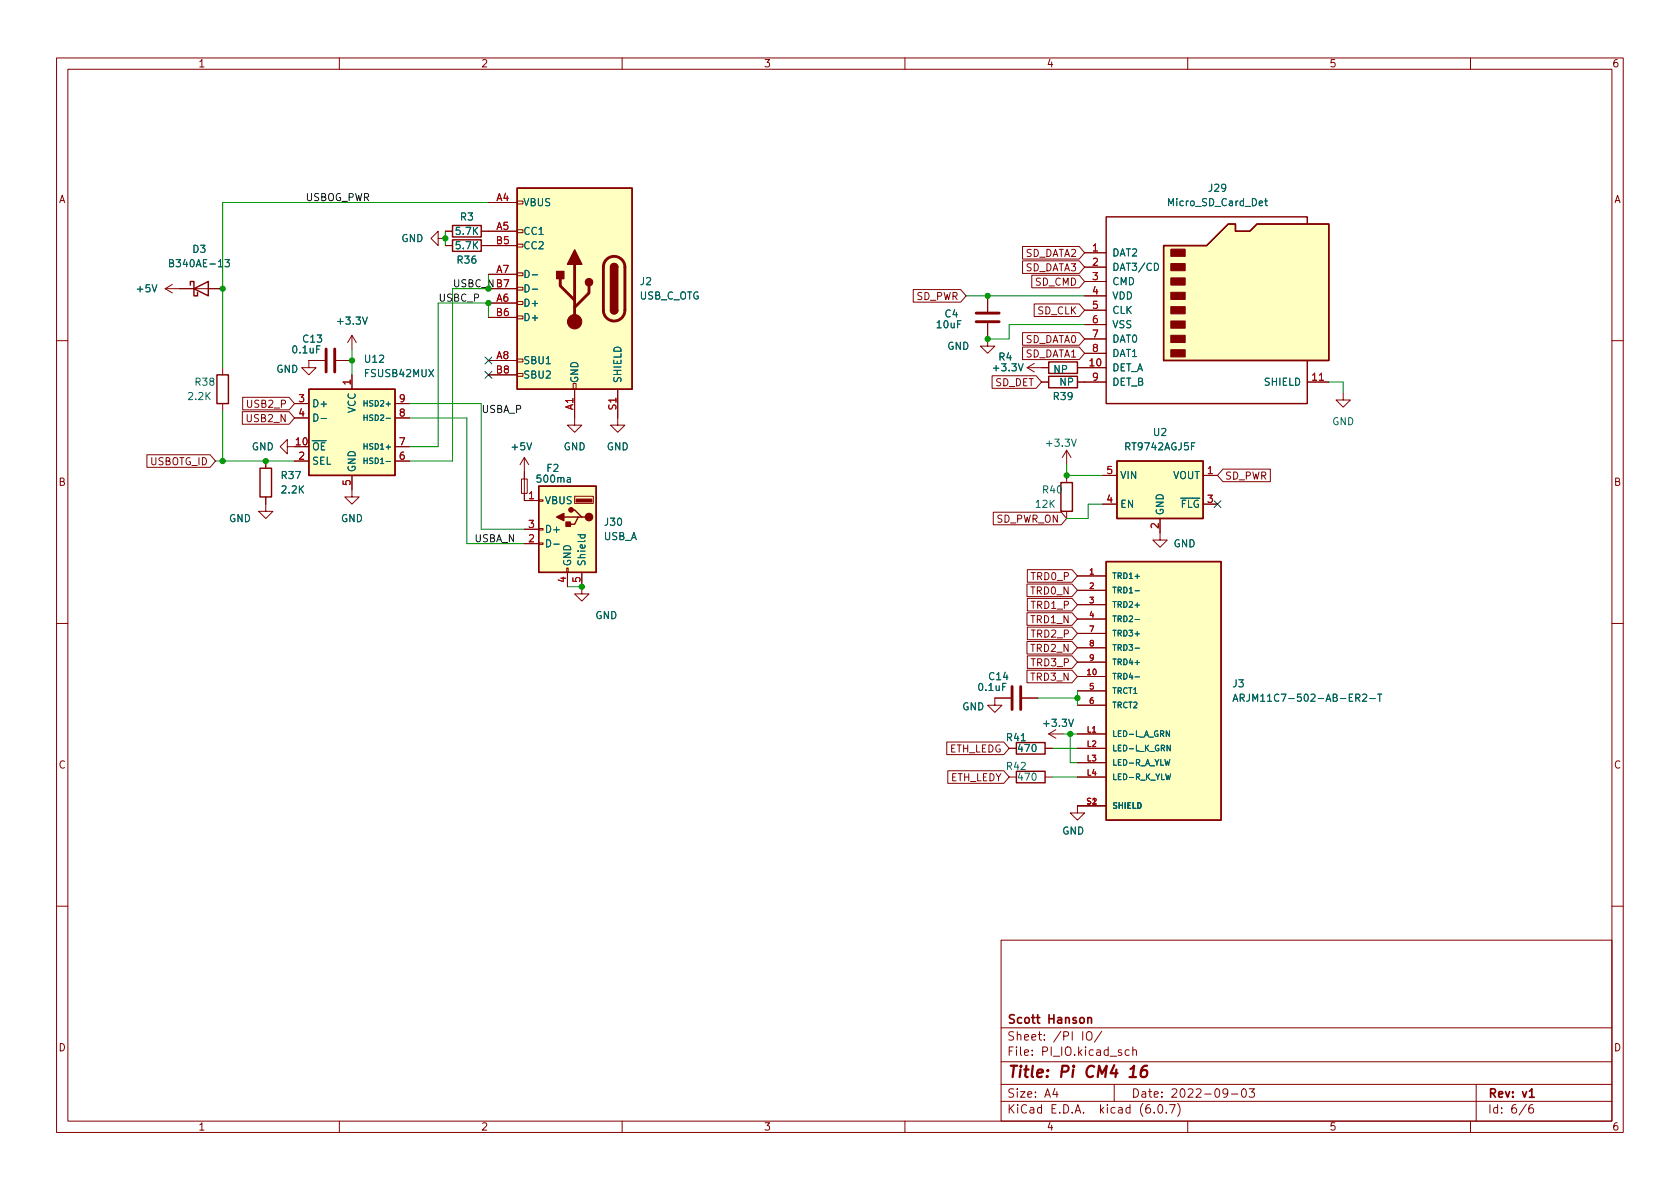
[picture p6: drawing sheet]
<svg xmlns="http://www.w3.org/2000/svg" width="297mm" height="210mm" viewBox="0 0 297 210" stroke-linecap="round" stroke-linejoin="round" font-family="sans-serif">
<g fill="none" stroke="#840000" stroke-width=".18">
<path d="M10 10.2h277v190.1h-277zM12 12.2h273v186.1h-273zM60 10.2v2M110 10.2v2M160 10.2v2M210 10.2v2M260 10.2v2M86.4 35.8h5M91.4 35.6h1.1v.5h-1.1zM29.2 51h10.2M29.2 51l1.3 .8M30.5 50.3l-1.3 .7"/>
<path d="M62.2 59.3l-.7 1.3M62.2 59.3v2.5M62.2 59.3l.8 1.3M77.5 42.2v-1.3l-1.3 1.3 1.3 1.2v-1.2h1.2M78.7 40.9h1.3M78.7 43.4h1.3M85.1 40.9h6.3M85.1 43.4h6.3M86.4 53.6h5M86.4 48.5h5M86.4 56.1h5M86.4 51h5"/>
<path d="M91.4 55.9h1.1v.5h-1.1zM91.4 53.3h1.1v.5h-1.1zM91.4 50.8h1.1v.5h-1.1zM91.4 48.3h1.1v.5h-1.1zM91.4 43.2h1.1v.5h-1.1zM91.4 40.6h1.1v.5h-1.1zM161.5 51.2h8.4l.9 1.1-.9 1.1h-8.4zM174.6 57.1v4.1h1.3l-1.3 1.3-1.2-1.3h1.2M174.6 52.3v2.8M180.8 58.8h10l1 1.1-1 1.1h-10zM180.8 46.1h10l1 1.1-1 1.1h-10zM180.8 43.6h10l1 1.1-1 1.1h-10z"/>
<path d="M182.4 48.7h8.4l1 1.1-1 1.1h-8.4zM182.8 53.7h8l1 1.2-1 1.1h-8zM191.8 44.7h3.8M191.8 47.2h3.8M191.8 49.8h3.8M191.8 52.3h3.8M191.8 54.9h3.8M191.8 57.4h3.8M191.8 59.9h3.8M10 60.2h2M39.4 65v1.3M39.4 71.4v1.2"/>
<path d="M42.8 72.8h8.3l1 1.1-1 1.1h-8.3zM42.9 70.3h8.2l1 1.1-1 1.1h-8.2zM50.8 79v-1.3l-1.3 1.3 1.3 1.3v-1.3h1.3M52.1 71.4h2.5M52.1 73.9h2.5M57.4 63.7h-2.8v1.3h1.3l-1.3 1.3-1.3-1.3h1.3M59.4 63.7h2.8M62.2 66.3v2.5M69.8 71.4h2.6M69.8 73.9h2.6M69.8 79h2.6M86.4 63.7h5"/>
<path d="M86.4 66.3h5M91.4 66h1.1v.5h-1.1zM91.4 63.5h1.1v.5h-1.1zM101.3 67.8h.6v1h-.6zM101.6 68.8v6.4h1.3l-1.3 1.2-1.3-1.2h1.3M109.2 68.8v6.4h1.3l-1.3 1.2-1.3-1.2h1.3M175.4 66.4h7.8l.9 1.2-.9 1.1h-7.8zM180.8 61.4h10l1 1.1-1 1.1h-10zM181.6 65l1.3 .8M181.6 65h3.8M182.9 64.3l-1.3 .7M184.1 67.6h1.3"/>
<path d="M188.6 79.6v2.6M188.6 79.6l-.8 1.3M188.6 79.6l.8 1.3M190.5 65h5.1M190.5 67.6h5.1M191.8 62.5h3.8M231.1 67.6h3.8M237.5 69.5v1.2h1.3l-1.3 1.3-1.3-1.3h1.3M285 60.2h2M26 80.4h11.1l1 1.1-1 1.1h-11.1zM47 87.9v2.5h1.3l-1.3 1.3-1.3-1.3h1.3M47 81.5v1.3"/>
<path d="M52.1 81.5h2.5M62.2 84.1v3.8h1.3l-1.3 1.2-1.2-1.2h1.2M69.8 81.5h2.6M92.2 84.7h1v2.5h-1zM92.7 80.9l-.8 1.3M92.7 80.9v7.6h2.5M92.7 80.9l.8 1.3M92.7 96.1h2.5M92.7 93.6h2.5M95.2 96h.8v.3h-.8zM95.2 93.5h.8v.2h-.8zM95.2 88.4h.8v.2h-.8z"/>
<path d="M101.6 87.8h3.3v1.2h-3.3zM175.6 90.6h12l1 1.1-1 1.1h-12zM188.6 84.1v1.2M188.6 90.4v1.3M194.9 84.1h2.6M194.9 89.1h2.6M205.1 91.7v3.8h1.3l-1.3 1.3-1.3-1.3h1.3M212.7 84.1h2.6M212.7 89.1h2.6M216.2 83h8.4v2.2h-8.4l-.9-1.1zM10 110.2h2M100.2 100.5h.3v.7h-.3z"/>
<path d="M100.3 101.2v2.6M102.9 101.2v3.8h1.2l-1.2 1.3-1.3-1.3h1.3M181.6 118.5h7.9l1 1.1-1 1.1h-7.9zM181.6 103.3h7.9l1 1.1-1 1.1h-7.9zM181.6 108.4h7.9l1 1.1-1 1.1h-7.9zM181.6 113.4h7.9l1 1.1-1 1.2h-7.9zM181.6 116h7.9l1 1.1-1 1.1h-7.9zM181.6 110.9h7.9l1 1.1-1 1.1h-7.9zM181.6 105.8h7.9l1 1.1-1 1.1h-7.9zM181.6 100.7h7.9l1 1.1-1 1.2h-7.9zM190.5 101.8h5.1M190.5 119.6h5.1"/>
<path d="M190.5 104.4h5.1M190.5 106.9h5.1M190.5 109.5h5.1M190.5 112h5.1M190.5 114.5h5.1M190.5 117.1h5.1M285 110.2h2M167.4 131.2h10.1l.9 1.1-.9 1.1h-10.1zM167.6 136.3h9.9l.9 1.1-.9 1.1h-9.9zM178.4 132.3h1.3M178.4 137.4h1.3M178.7 123.4h-2.8v1.3h1.3l-1.3 1.3-1.3-1.3h1.3"/>
<path d="M180.7 123.4h2.8M184.8 132.3h1.3M184.8 137.4h1.3M185.4 129.8h2.6M185.4 129.8l1.3 .8M186.7 129l-1.3 .8M190.5 122.2h5.1M190.5 124.7h5.1M190.5 129.8h5.1M190.5 132.3h5.1M190.5 134.9h5.1M190.5 137.4h5.1"/>
<path d="M195.6 142.5h-5.1v1.3h1.3l-1.3 1.2-1.3-1.2h1.3M10 160.2h2M177 166.3h108v32h-108zM285 160.2h2M60 198.3v2M110 198.3v2M160 198.3v2M177 194.8h108M177 191.8h108M177 187.8h108M177 181.8h108M186.5 192.5l-.4 1h1"/>
<path d="M186.9 193v1M191.4 182.4v1.5M192.1 182.6a.5 .5 0 0 1 .6-.2 .5 .5 0 0 1 .4 .5v.5a.5 .5 0 0 1-.5 .6 .5 .5 0 0 1-.5-.6zM194.8 182.4l-1.3 1.9M197 191.8v3M198.3 185.7l-.4-.1-.2 .2 .1 .3 .5 .1v.4h-.6M199.6 185.7l-.4-.1-.3 .3v.4l.2 .3h.5M200.3 185.8l.2-.2 .4 .1v.9M200.3 185.1v1.5M204.1 196.7v.1M204.9 195.4l.2-.1a.81 .81 0 0 1 .6 .7 .81 .81 0 0 1-.3 .8h-.2a.81 .81 0 0 1-.6-.6 .81 .81 0 0 1 .3-.8zM206.2 196.7v.1"/>
<path d="M206.8 195.3h1l-.7 1.5M208.2 195.1a1.72 1.72 0 0 1 0 2.3M210 198.3v2M217.1 193.2l-.3 .3h-.3l-.3-.3 .2-.6 .4-.1 .2 .2a.99 .99 0 0 1-.4 1.3h-.2M217.7 193.5h1.2M219.7 192.6l.2-.1a.81 .81 0 0 1 .5 .7 .81 .81 0 0 1-.3 .8h-.1a.81 .81 0 0 1-.6-.6 .81 .81 0 0 1 .3-.8zM220.9 192.5h.9l-.5 .6 .4 .1v.7l-.2 .1h-.4l-.2-.1M260 198.3v2M261 191.8v6.5M269.9 195.3l-1.3 1.9M271 195.3a.6 .6 0 0 0-.7 .7v.5l.1 .3h.5l.2-.1 .1-.5-.2-.2-.4-.1-.3 .3"/>
</g>
<path d="M192.3 179.9v1M192.3 180.1l.3-.2 .3 .1 .1 .9M270.4 193l.4-.5v1.5M270.4 194h.9" fill="none" stroke="#840000" stroke-width=".3"/>
<path d="M199.7 190.5h1.1M199.9 189l.6-.5-.2 2M202.8 188.5a.91 .91 0 0 0-1 .8l-.1 .8 .1 .3a.66 .66 0 0 0 1-.3l.1-.5-.2-.3a.66 .66 0 0 0-1 .3" fill="none" stroke="#840000" stroke-width=".4"/>
<g fill="#ffffc2" stroke="#ffffc2" stroke-width=".18">
<path d="M197.5 81.5h15.2v10.2h-15.2z"/>
<path d="M91.4 33.3h20.4v35.5h-20.4z"/>
<path d="M54.6 68.8h15.2v15.3h-15.2z"/>
<path d="M95.2 86h10.2v15.2h-10.2z"/>
<path d="M205.7 43.4h7.7l3.8-3.8h1.2v1.3h2.6l1.2-1.3h12.7v24.1h-29.2z"/>
<path d="M195.6 99.3h20.3v45.7h-20.3z"/>
</g>
<g fill="none" stroke="#840000" stroke-width=".25">
<path d="M80 39.9h5.1v2h-5.1zM91.4 33.3h20.4v35.5h-20.4zM231.1 39.6v-1.3h-35.5v33.1h35.5v-7.7M33.7 50.4v-.6h.6v2.5h.6v-.6M34.3 51l2.5-1.2v2.5zM80 42.4h5.1v2h-5.1zM107.9 54.9a.64 .64 0 0 0 .7 .6 .64 .64 0 0 0 .6-.6M107.9 47.2a.64 .64 0 0 1 .7-.6 .64 .64 0 0 1 .6 .6M205.7 43.4h7.7l3.8-3.8h1.2v1.3h2.6l1.2-1.3h12.7v24.1h-29.2zM38.4 66.3h2v5.1h-2zM54.6 68.8h15.2v15.3h-15.2zM185.4 64h5.1v2h-5.1z"/>
<path d="M185.4 66.5h5.1v2.1h-5.1zM46 82.8h2v5.1h-2zM95.2 86h10.2v15.2h-10.2zM99.7 91.4h2.5M101 90.2h.6l1.3 1.2h.6M102.9 91.4h-.7l-.6 1.3h-1.3M187.6 85.3h2v5.1h-2zM195.6 99.3h20.3v45.7h-20.3zM197.5 81.5h15.2v10.2h-15.2zM179.7 136.4h5.1v2h-5.1zM179.7 131.3h5.1v2h-5.1z"/>
</g>
<path d="M99.1 49.3v1.2l2.5 2.6M101.6 46.7v10.2M104.1 50.5v1.3l-2.5 2.6M107.2 45.9a1.91 1.91 0 0 1 2.1-.4 1.91 1.91 0 0 1 1.2 1.7v7.7a1.91 1.91 0 0 1-1.9 1.9 1.91 1.91 0 0 1-1.9-1.9v-7.8l.2-.7zM172.6 55.4h4.1M172.6 56.9h4.1M57.7 61.7v4.1M59.2 61.7v4.1M178.9 121.4v4.1M180.5 121.4v4.1" fill="none" stroke="#840000" stroke-width=".51"/>
<g fill="#840000" stroke="#840000" stroke-width=".25">
<path d="M107.9 54.9h1.3a.64 .64 0 0 1-.6 .6 .64 .64 0 0 1-.7-.6z"/>
<path d="M107.9 47.2h1.3v7.7h-1.3z"/>
<path d="M108.1 46.8a.64 .64 0 0 1 .7-.1 .64 .64 0 0 1 .4 .5h-1.3z"/>
<path d="M101.6 44.2l1.3 2.5h-2.6z"/>
<path d="M98.4 48h1.3v1.3h-1.3z"/>
<path d="M98.4 91.4l1.3-.6v1.3z"/>
<path d="M100.1 92.3h.7v.8h-.7z"/>
<circle cx="104.1" cy="49.9" r=".63"/>
<circle cx="104.1" cy="91.4" r=".63"/>
<circle cx="101" cy="90.2" r=".38"/>
</g>
<g fill="#840000" stroke="#840000" stroke-width=".18">
<path d="M101.9 88.3h2.7v.5h-2.7z"/>
<path d="M207 61.8h2.5v1.3h-2.5z"/>
<path d="M207 59.3h2.5v1.3h-2.5z"/>
<path d="M207 56.8h2.5v1.2h-2.5z"/>
<path d="M207 54.2h2.5v1.3h-2.5z"/>
<path d="M207 51.7h2.5v1.3h-2.5z"/>
<path d="M207 49.1h2.5v1.3h-2.5z"/>
<path d="M207 46.6h2.5v1.3h-2.5z"/>
<path d="M207 44.1h2.5v1.2h-2.5z"/>
<circle cx="101.6" cy="56.9" r="1.27"/>
</g>
<g fill="none" stroke="#006464" stroke-width=".18">
<path d="M223.6 35.5h.5M223.8 35.1v1.1l.3 .2M30 46.5h.5l.1-.2v-.3l-.6-.1v1.3h.5l.1-.1 .1-.3-.3-.3M39.8 45.9h.8l-.5 .5 .4 .1v.6l-.2 .1-.5-.1M94.1 48.6h1M94.1 51.1h1M204.1 46.5a.64 .64 0 0 1 .7 .7 .64 .64 0 0 1-.7 .6zM56.8 74h.9M64.4 70.8v1M64.4 73.4v1M64.4 78.4v1M64.4 78.9h.5"/>
<path d="M64.4 73.8h.5M64.4 71.3h.5M64.4 81v1M64.4 81.5h.5M97.9 96.2h1M102.2 94.6h1.2M102.7 94.6l-.1 .3 .2 .3 .6-.2v-.4M200.7 119.7h.8M200.7 104.5h.8M200.7 109.5h.8M200.7 114.6h.8M206.1 136.9l.2 1 .2-.8 .2 .8 .3-1"/>
<path d="M206.8 129.2v1l-.6-1v1M206.9 131.8v1l-.6-1v1M218 124l.4-1.3 .5 1.3M218.1 123.6h.6M219.3 123.4l.6-.1 .1-.1-.1-.3-.6-.2v1.3M219.6 123.4l.4 .6M242.2 123.5h1M243.6 122.7h.7M243.9 122.7v1.3"/>
</g>
<g fill="none" stroke="#009600" stroke-width=".18">
<path d="M86.4 35.8h-47v29.2M78.7 40.9v2.5M86.4 48.5v2.5h-6.4v30.5h-7.6M86.4 56.1v-2.5h-8.9v25.4h-5.1M170.8 52.3h21M191.8 57.4h-13.4v2.5h-3.8M39.4 72.6v8.9M62.2 61.8v4.5M72.4 71.4h12.7v22.2h7.6M72.4 73.9h10.1v22.2h10.2M234.9 67.6h2.6v1.9M38.1 81.5h14"/>
<path d="M188.6 82.2v1.9h6.3M194.9 89.1h-2.5v2.6h-3.8M100.3 103.8h2.6M183.5 123.4h7M186.1 132.3h4.4M186.1 137.4h4.4M188 129.8h2.5M189.2 129.8v5.1h1.3M190.5 122.2v2.5"/>
</g>
<path d="M85.8 63.1l1.2 1.3M85.8 65.7l1.2 1.2M87 63.1l-1.2 1.3M87 65.7l-1.2 1.2M214.7 88.5l1.2 1.3M215.9 88.5l-1.2 1.3" fill="none" stroke="#000084" stroke-width=".18"/>
<g fill="#009600" stroke="#009600" stroke-width=".18">
<circle cx="188.6" cy="84.1" r=".46"/>
<circle cx="86.4" cy="53.6" r=".46"/>
<circle cx="174.6" cy="59.9" r=".46"/>
<circle cx="174.6" cy="52.3" r=".46"/>
<circle cx="102.9" cy="103.8" r=".46"/>
<circle cx="189.2" cy="129.8" r=".46"/>
<circle cx="190.5" cy="123.4" r=".46"/>
<circle cx="39.4" cy="81.5" r=".46"/>
<circle cx="62.2" cy="63.7" r=".46"/>
<circle cx="47" cy="81.5" r=".46"/>
<circle cx="78.7" cy="42.2" r=".46"/>
<circle cx="39.4" cy="51" r=".46"/>
</g>
<text font-size="2.8" fill="#840000" x="178" y="190.6">Title: Pi CM4 16</text>
<g font-size="2.1" fill="#840000">
<text x="178" y="184">Sheet: /PI IO/</text>
<text x="178" y="181">Scott Hanson</text>
<text x="178" y="186.7">File: PI_IO.kicad_sch</text>
<text x="178" y="196.9">KiCad E.D.A. kicad (6.0.7)</text>
<text x="178" y="194.1">Size: A4</text>
<text x="200" y="194.1">Date: 2022-09-03</text>
<text x="263" y="194.1">Rev: v1</text>
<text x="263" y="196.9">Id: 6/6</text>
</g>
<g font-size="1.8" fill="#840000">
<text x="35" y="11.9">1</text>
<text x="85" y="11.9">2</text>
<text x="135" y="11.9">3</text>
<text x="185" y="11.9">4</text>
<text x="235" y="11.9">5</text>
<text x="285" y="11.9">6</text>
<text x="10.3" y="35.9">A</text>
<text x="285.3" y="35.9">A</text>
<text x="181.2" y="48">SD_DATA3</text>
<text x="181.2" y="45.4">SD_DATA2</text>
<text x="162" y="53">SD_PWR</text>
<text x="183" y="50.5">SD_CMD</text>
<text x="183.4" y="55.6">SD_CLK</text>
<text x="181.2" y="60.7">SD_DATA0</text>
<text x="181.2" y="63.2">SD_DATA1</text>
<text x="175.9" y="68.3">SD_DET</text>
<text x="43.8" y="74.6">USB2_N</text>
<text x="43.9" y="72.1">USB2_P</text>
<text x="26.5" y="82.3">USBOTG_ID</text>
<text x="10.3" y="85.9">B</text>
<text x="216.5" y="84.8">SD_PWR</text>
<text x="285.3" y="85.9">B</text>
<text x="176.1" y="92.4">SD_PWR_ON</text>
<text x="182.4" y="105.1">TRD0_N</text>
<text x="182.4" y="107.7">TRD1_P</text>
<text x="182.4" y="102.6">TRD0_P</text>
<text x="182.4" y="110.2">TRD1_N</text>
<text x="182.4" y="112.7">TRD2_P</text>
<text x="182.4" y="115.3">TRD2_N</text>
<text x="182.4" y="117.8">TRD3_P</text>
<text x="182.4" y="120.4">TRD3_N</text>
<text x="10.3" y="135.9">C</text>
<text x="167.7" y="133.1">ETH_LEDG</text>
<text x="285.3" y="135.9">C</text>
<text x="167.9" y="138.1">ETH_LEDY</text>
<text x="10.3" y="185.9">D</text>
<text x="285.3" y="185.9">D</text>
<text x="35" y="199.9">1</text>
<text x="85" y="199.9">2</text>
<text x="135" y="199.9">3</text>
<text x="185" y="199.9">4</text>
<text x="235" y="199.9">5</text>
<text x="285" y="199.9">6</text>
</g>
<g font-size="1.8" fill="#0f0f0f">
<text x="54" y="35.5">USBOG_PWR</text>
<text x="77.5" y="53.3">USBC_P</text>
<text x="85.1" y="73">USBA_P</text>
<text x="83.8" y="95.9">USBA_N</text>
</g>
<g font-size="1.8" fill="#a90000">
<text x="87.8" y="35.6">A4</text>
<text x="87.8" y="40.6">A5</text>
<text x="87.8" y="43.2">B5</text>
<text x="193.2" y="44.4">1</text>
<text x="193.2" y="47">2</text>
<text x="87.8" y="53.3">A6</text>
<text x="87.8" y="48.3">A7</text>
<text x="87.8" y="50.8">B7</text>
<text x="193.2" y="49.5">3</text>
<text x="193.2" y="52.1">4</text>
<text x="87.8" y="55.9">B6</text>
<text x="193.2" y="54.6">5</text>
<text x="193.2" y="57.1">6</text>
<text x="193.2" y="59.7">7</text>
<text x="87.8" y="63.5">A8</text>
<text x="192.7" y="64.8">10</text>
<text x="193.2" y="62.2">8</text>
<text x="52.8" y="71.1">3</text>
<text x="62" y="68.1" transform="rotate(-90 62 68.1)">1</text>
<text x="70.6" y="71.1">9</text>
<text x="87.8" y="66">B8</text>
<text x="193.2" y="67.3">9</text>
<text x="232.1" y="67.3">11</text>
<text x="52.8" y="73.7">4</text>
<text x="70.6" y="73.7">8</text>
<text x="101.3" y="72.5" transform="rotate(-90 101.3 72.5)">A1</text>
<text x="109" y="72.4" transform="rotate(-90 109 72.4)">S1</text>
<text x="52.4" y="78.7">10</text>
<text x="52.8" y="81.3">2</text>
<text x="70.6" y="81.3">6</text>
<text x="70.6" y="78.7">7</text>
<text x="195.7" y="83.8">5</text>
<text x="213.5" y="83.8">1</text>
<text x="62" y="85.8" transform="rotate(-90 62 85.8)">5</text>
<text x="93.5" y="88.3">1</text>
<text x="195.7" y="88.9">4</text>
<text x="213.5" y="88.9">3</text>
<text x="93.5" y="95.9">2</text>
<text x="93.5" y="93.3">3</text>
<text x="204.9" y="93.5" transform="rotate(-90 204.9 93.5)">2</text>
<text x="100.1" y="103" transform="rotate(-90 100.1 103)">4</text>
<text x="102.6" y="103" transform="rotate(-90 102.6 103)">5</text>
</g>
<g font-size="1.8" fill="#006464">
<text x="213.8" y="33.9">J29</text>
<text x="80.7" y="41.5">5.7K</text>
<text x="81.4" y="39">R3</text>
<text x="92.5" y="36.4">VBUS</text>
<text x="92.5" y="41.5">CC1</text>
<text x="206.8" y="36.4">Micro_SD_Card_Det</text>
<text x="30.6" y="47.2">B340AE-13</text>
<text x="34.1" y="44.7">D3</text>
<text x="71" y="42.8">GND</text>
<text x="80.7" y="44.1">5.7K</text>
<text x="80.9" y="46.6">R36</text>
<text x="92.5" y="44.1">CC2</text>
<text x="196.6" y="45.3">DAT2</text>
<text x="196.6" y="47.9">DAT3/CD</text>
<text x="24.3" y="51.7">+5V</text>
<text x="92.5" y="49.1">D-</text>
<text x="92.5" y="51.7">D-</text>
<text x="113" y="53">USB_C_OTG</text>
<text x="113.2" y="50.4">J2</text>
<text x="196.6" y="50.4">CMD</text>
<text x="196.6" y="53">VDD</text>
<text x="59.9" y="57.4">+3.3V</text>
<text x="92.5" y="54.2">D+</text>
<text x="92.5" y="56.8">D+</text>
<text x="165.7" y="58">10uF</text>
<text x="167.1" y="56.1">C4</text>
<text x="196.6" y="55.5">CLK</text>
<text x="196.6" y="58">VSS</text>
<text x="48.8" y="65.9">GND</text>
<text x="51.8" y="62.5">0.1uF</text>
<text x="53.6" y="60.6">C13</text>
<text x="64.6" y="64.1">U12</text>
<text x="92.5" y="64.4">SBU1</text>
<text x="167.5" y="61.8">GND</text>
<text x="175.8" y="65.7">+3.3V</text>
<text x="176.6" y="63.7">R4</text>
<text x="186.3" y="66">NP</text>
<text x="196.6" y="65.7">DET_A</text>
<text x="196.6" y="60.6">DAT0</text>
<text x="196.6" y="63.1">DAT1</text>
<text x="33.4" y="70.7">2.2K</text>
<text x="34.6" y="68.2">R38</text>
<text x="64.6" y="66.7">FSUSB42MUX</text>
<text x="92.5" y="66.9">SBU2</text>
<text x="102.2" y="67.8" transform="rotate(-90 102.2 67.8)">GND</text>
<text x="109.9" y="67.8" transform="rotate(-90 109.9 67.8)">SHIELD</text>
<text x="186.3" y="70.7">R39</text>
<text x="187.4" y="68.2">NP</text>
<text x="196.6" y="68.2">DET_B</text>
<text x="223.6" y="68.2">SHIELD</text>
<text x="55.1" y="72">D+</text>
<text x="55.1" y="74.5">D-</text>
<text x="62.9" y="73.1" transform="rotate(-90 62.9 73.1)">VCC</text>
<text x="204" y="77.1">U2</text>
<text x="235.5" y="75.2">GND</text>
<text x="44.5" y="79.6">GND</text>
<text x="55.1" y="79.6">~{OE}</text>
<text x="55.1" y="82.2">SEL</text>
<text x="62.9" y="83.6" transform="rotate(-90 62.9 83.6)">GND</text>
<text x="90.6" y="79.6">+5V</text>
<text x="96.7" y="83.4">F2</text>
<text x="99.6" y="79.6">GND</text>
<text x="107.3" y="79.6">GND</text>
<text x="185.2" y="79">+3.3V</text>
<text x="199.1" y="79.6">RT9742AGJ5F</text>
<text x="49.8" y="84.7">R37</text>
<text x="49.9" y="87.2">2.2K</text>
<text x="95.2" y="85.3">500ma</text>
<text x="96.3" y="89.1">VBUS</text>
<text x="183.2" y="89.8">12K</text>
<text x="184.5" y="87.2">R40</text>
<text x="198" y="89.8">EN</text>
<text x="198" y="84.7">VIN</text>
<text x="207.3" y="84.7">VOUT</text>
<text x="207.3" y="89.8">~{FLG}</text>
<text x="40.5" y="92.3">GND</text>
<text x="60.3" y="92.3">GND</text>
<text x="96.3" y="94.2">D+</text>
<text x="106.7" y="95.5">USB_A</text>
<text x="107" y="93">J30</text>
<text x="205.7" y="91.2" transform="rotate(-90 205.7 91.2)">GND</text>
<text x="96.3" y="96.8">D-</text>
<text x="101" y="100.2" transform="rotate(-90 101 100.2)">GND</text>
<text x="103.5" y="100.2" transform="rotate(-90 103.5 100.2)">Shield</text>
<text x="207.5" y="96.8">GND</text>
<text x="105.2" y="109.5">GND</text>
<text x="170.1" y="125.6">GND</text>
<text x="173.1" y="122.2">0.1uF</text>
<text x="174.9" y="120.3">C14</text>
<text x="218" y="121.5">J3</text>
<text x="220.3" y="124.1">ARJM11C7-502-AB-ER2-T</text>
<text x="178.1" y="131.1">R41</text>
<text x="184.7" y="128.5">+3.3V</text>
<text x="178.1" y="136.1">R42</text>
<text x="180.1" y="133">470</text>
<text x="180.1" y="138">470</text>
<text x="187.8" y="147.6">GND</text>
</g>
<text font-size="1.8" fill="#009600" x="80" y="50.8">USBC_N B7</text>
<g font-size="1.4" fill="#006464">
<text x="64.9" y="71.9">HSD2+</text>
<text x="65.2" y="74.4">HSD2-</text>
<text x="64.9" y="79.5">HSD1+</text>
<text x="65.2" y="82">HSD1-</text>
<text x="196.6" y="102.4">TRD1+</text>
<text x="196.6" y="104.9">TRD1-</text>
<text x="196.6" y="107.4">TRD2+</text>
<text x="196.6" y="110">TRD2-</text>
<text x="196.6" y="112.5">TRD3+</text>
<text x="196.6" y="115.1">TRD3-</text>
<text x="196.6" y="117.6">TRD4+</text>
<text x="196.6" y="120.1">TRD4-</text>
<text x="196.6" y="122.7">TRCT1</text>
<text x="196.6" y="125.2">TRCT2</text>
<text x="196.6" y="130.3">LED-L_A_GRN</text>
<text x="196.6" y="132.8">LED-L_K_GRN</text>
<text x="196.6" y="135.4">LED-R_A_YLW</text>
<text x="196.6" y="137.9">LED-R_K_YLW</text>
<text x="196.6" y="143">SHIELD</text>
</g>
<g font-size="1.4" fill="#a90000">
<text x="192.6" y="101.6">1</text>
<text x="192.6" y="104.1">2</text>
<text x="192.6" y="106.7">3</text>
<text x="192.6" y="109.2">4</text>
<text x="192.6" y="111.8">7</text>
<text x="192.3" y="119.4">10</text>
<text x="192.6" y="114.3">8</text>
<text x="192.6" y="116.8">9</text>
<text x="192.6" y="121.9">5</text>
<text x="192.6" y="124.5">6</text>
<text x="192.2" y="129.5">L1</text>
<text x="192.2" y="132.1">L2</text>
<text x="192.2" y="134.6">L3</text>
<text x="192.2" y="137.2">L4</text>
<text x="192.2" y="142.2">S1</text>
<text x="193.1" y="142.2">2</text>
</g>
</svg>
